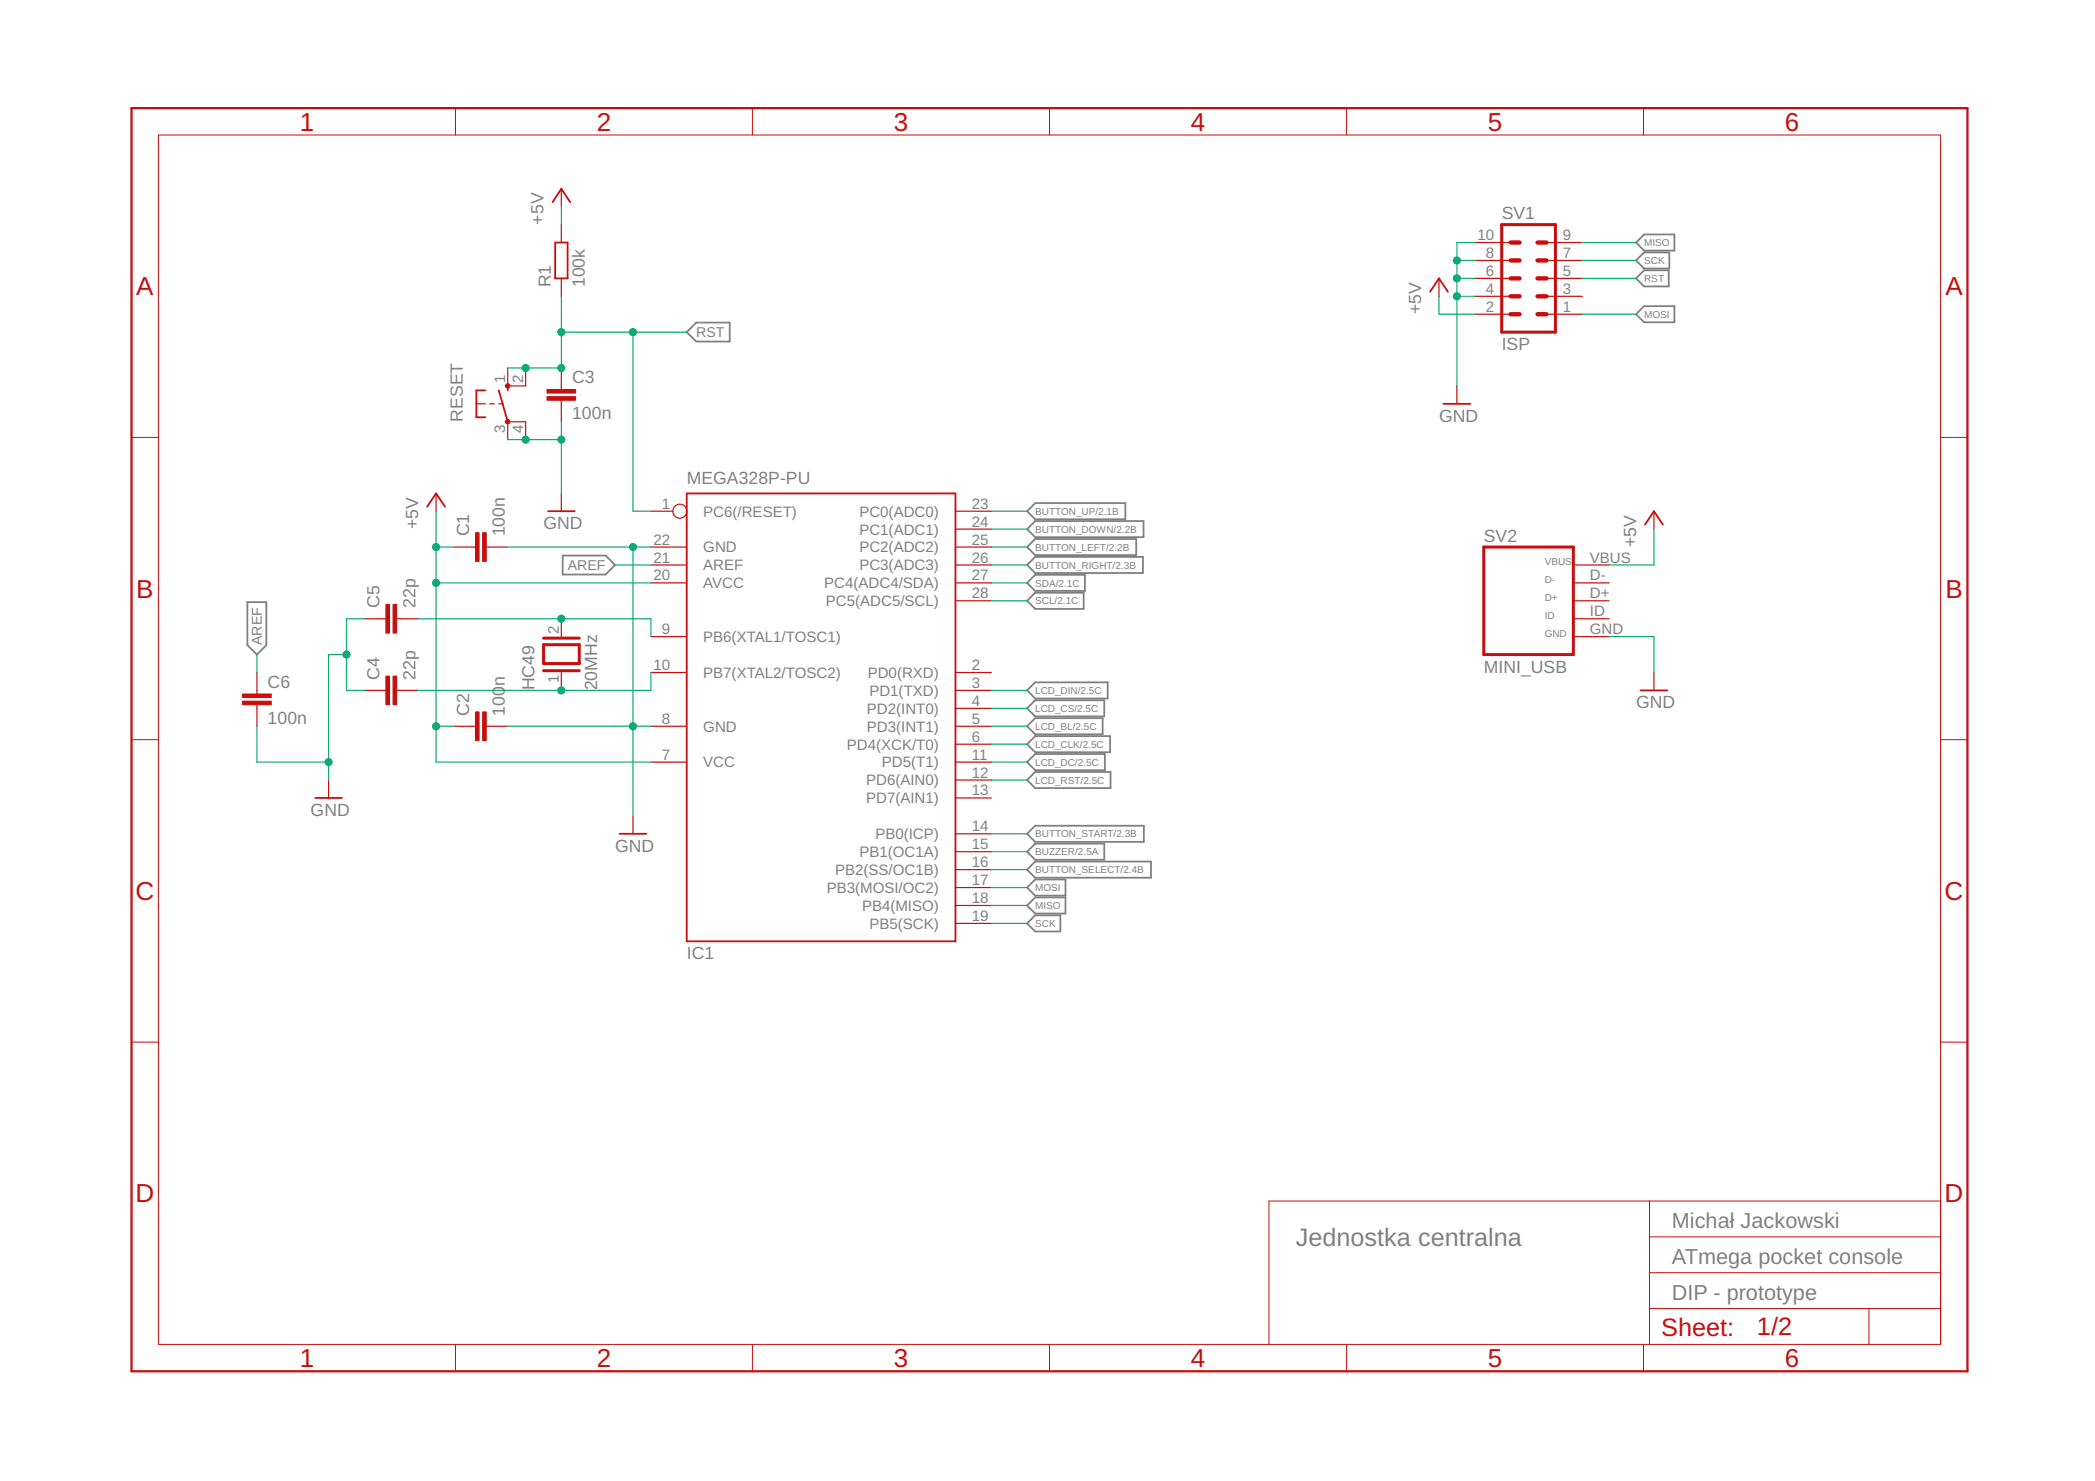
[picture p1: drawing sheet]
<svg xmlns="http://www.w3.org/2000/svg" width="297mm" height="210mm" viewBox="0 0 297 210" stroke-linecap="round" stroke-linejoin="round" font-family="sans-serif">
<g fill="none" stroke="#808080" stroke-width=".25">
<path d="M232 34.4l1.1-1.2h4.3v2.3h-4.3zM232 36.9l1.1-1.1h3.6v2.3h-3.6zM232 39.5l1.1-1.2h3.5v2.3h-3.5zM97.4 47.1l1.3-1.4h4.8v2.7h-4.8zM232 44.5l1.1-1.1h4.3v2.3h-4.3zM79.8 78.7h6.1l1.3 1.4-1.3 1.3h-6.1zM146.8 71.3h12.8v2.3h-12.8l-1.2-1.1zM146.8 73.9h15.3v2.2h-15.3l-1.2-1.1zM146.8 76.4h14.3v2.3h-14.3l-1.2-1.2zM146.8 78.9h15.3v2.3h-15.3l-1.2-1.1zM35.1 85.3h2.7v6.1l-1.4 1.4-1.3-1.4zM145.6 97.9l1.2-1.2h10.3v2.3h-10.3z"/>
<path d="M146.8 81.5h7v2.3h-7l-1.2-1.2zM146.8 84h6.8v2.3h-6.8l-1.2-1.1zM145.6 100.4l1.2-1.1h9.8v2.2h-9.8zM145.6 102.9l1.2-1.1h9.5v2.3h-9.5zM145.6 105.5l1.2-1.2h10.6v2.3h-10.6zM145.6 108l1.2-1.1h9.9v2.3h-9.9zM145.6 110.6l1.2-1.2h10.7v2.3h-10.7zM145.6 118.2l1.2-1.2h15.4v2.3h-15.4zM145.6 128.3l1.2-1.1h4.3v2.3h-4.3zM145.6 125.8l1.2-1.1h4.3v2.2h-4.3zM145.6 130.9l1.2-1.2h3.5v2.3h-3.5zM145.6 120.7l1.2-1.1h9.8v2.3h-9.8z"/>
<path d="M145.6 123.3l1.2-1.2h16.4v2.3h-16.4z"/>
</g>
<g fill="none" stroke="#c90d0c" stroke-width=".14">
<path d="M22.5 19.1h252.6v171.4h-252.6zM64.6 15.3v3.8M106.7 15.3v3.8M148.8 15.3v3.8M190.9 15.3v3.8M233 15.3v3.8M18.6 62h3.9M275.1 62h3.9M18.6 104.8h3.9M275.1 104.8h3.9M18.6 147.7h3.9M275.1 147.7h3.9"/>
<path d="M233.9 170.2v20.3M233.9 175.3h41.2M275.1 170.2h-95.2v20.3M64.6 190.5v3.9M106.7 190.5v3.9M148.8 190.5v3.9M190.9 190.5v3.9M233 190.5v3.9M233.9 185.5h41.2M233.9 180.4h41.2M265 185.5v5"/>
</g>
<path d="M18.6 15.3h260.4v179.1h-260.4z" fill="none" stroke="#c90d0c" stroke-width=".32"/>
<g fill="none" stroke="#c90d0c" stroke-width=".25">
<path d="M78.3 28.7l1.3-1.9 1.3 1.9M78.7 34.4h1.8v5.1h-1.8zM68.8 55.3h-1.3v3.8h1.3M70.7 55.3l1.3 4.5M72 54.7v.6M202.8 41.4l1.2-1.9 1.3 1.9M204.7 57.2h3.8M60.6 71.8l1.2-1.9 1.3 1.9M77.7 72.5h3.8M97.4 69.9h38.1v63.5h-38.1zM233.2 74.4l1.3-1.9 1.3 1.9M232.6 97.9h3.8"/>
<path d="M44.7 113.1h3.8M87.8 118.2h3.9"/>
</g>
<g fill="none" stroke="#c90d0c" stroke-width=".17">
<path d="M79.6 26.8v2.5M79.6 31.8v2.6M79.6 39.5v2.5M204 39.5v2.5M209.1 39.5h5.1M209.1 36.9h5.1M209.1 34.4h5.1M219.3 39.5h5M219.3 36.9h5M219.3 34.4h5M67.5 57.2h1.3M69.4 57.2h.7"/>
<path d="M70.7 57.2h.7M72 52.2v2.5h2.5v-2.5M79.6 52.2v3M79.6 56.7v3.1M206.6 54.7v2.5M209.1 44.5h5.1M209.1 42h5.1M219.3 44.5h5M219.3 42h5M61.8 69.9v2.6M64.4 77.5h3M68.9 77.5h3.1"/>
<path d="M72 62.3v-2.5h2.5v2.5M79.6 69.9v2.6M92.3 77.5h5.1M92.3 72.5h3.1M135.5 77.5h5M135.5 75h5M135.5 72.5h5M234.5 72.5v2.5M36.4 95.3v3.1M36.4 99.9v3M51.7 97.9h3M51.7 87.7h3"/>
<path d="M56.2 97.9h3.1M56.2 87.7h3.1M79.6 87.7v2.5M79.6 95.3v2.6M92.3 95.3h5.1M92.3 90.2h5.1M92.3 80.1h5.1M92.3 82.6h5.1M135.5 95.3h5M135.5 80.1h5M135.5 82.6h5M135.5 97.9h5"/>
<path d="M135.5 85.2h5M223.1 90.2h5.1M223.1 80.1h5.1M223.1 82.6h5.1M223.1 85.2h5.1M223.1 87.7h5.1M234.5 95.3v2.6M46.6 110.6v2.5M64.4 102.9h3M68.9 102.9h3.1M89.7 115.6v2.6M92.3 102.9h5.1"/>
<path d="M92.3 108h5.1M135.5 102.9h5M135.5 108h5M135.5 118.2h5M135.5 113.1h5M135.5 110.6h5M135.5 105.5h5M135.5 100.4h5M135.5 130.9h5M135.5 128.3h5M135.5 125.8h5M135.5 123.3h5"/>
<path d="M135.5 120.7h5"/>
<circle cx="96.4" cy="72.5" r=".99"/>
</g>
<path d="M212.9 31.8h7.6v15.3h-7.6zM210.4 77.5h12.7v15.3h-12.7zM77.1 91.4h5v2.6h-5zM77.1 90.4h5M77.1 95.1h5" fill="none" stroke="#c90d0c" stroke-width=".42"/>
<path d="M214.2 34.4h1.3M214.2 36.9h1.3M214.2 39.5h1.3M218 34.4h1.3M218 36.9h1.3M218 39.5h1.3M214.2 42h1.3M214.2 44.5h1.3M218 42h1.3M218 44.5h1.3" fill="none" stroke="#c90d0c" stroke-width=".61"/>
<g fill="#c90d0c" stroke="#c90d0c" stroke-width=".14">
<path d="M68.4 75.5h.5v4.1h-.5z"/>
<path d="M67.4 75.5h.5v4.1h-.5z"/>
<path d="M68.4 100.9h.5v4.1h-.5z"/>
<path d="M67.4 100.9h.5v4.1h-.5z"/>
<path d="M77.6 56.2h4v.5h-4z"/>
<path d="M77.6 55.2h4v.5h-4z"/>
<path d="M55.7 95.8h.5v4.1h-.5z"/>
<path d="M54.7 95.8h.5v4.1h-.5z"/>
<path d="M55.7 85.7h.5v4h-.5z"/>
<path d="M54.7 85.7h.5v4h-.5z"/>
<path d="M34.4 99.4h4.1v.5h-4.1z"/>
<path d="M34.4 98.4h4.1v.5h-4.1z"/>
</g>
<g fill="#c90d0c" stroke="#c90d0c" stroke-width=".14">
<circle cx="72" cy="59.8" r=".33"/>
<circle cx="72" cy="54.7" r=".33"/>
</g>
<g fill="none" stroke="#0dab76" stroke-width=".17">
<path d="M79.6 29.3v2.5M206.6 36.9h2.5M206.6 39.5h2.5M209.1 34.4h-2.5v20.3M224.3 34.4h7.7M224.3 36.9h7.7M224.3 39.5h7.7M79.6 47.1h17.8M79.6 42v10.2h-7.6M79.6 59.8v10.1M89.7 47.1v25.4h2.6M204 42v2.5h5.1"/>
<path d="M206.6 42h2.5M224.3 44.5h7.7M61.8 72.5v35.5h30.5M61.8 77.5h2.6M72 77.5h20.3M72 62.3h7.6M89.7 77.5v38.1M140.5 72.5h5.1M140.5 77.5h5.1M140.5 75h5.1M234.5 75v5.1h-6.3M36.4 92.8v2.5"/>
<path d="M49.1 92.8h-2.5v17.8M51.7 87.7h-2.6v10.2h2.6M59.3 87.7h33v2.5M61.8 82.6h30.5M87.2 80.1h5.1M92.3 95.3v2.6h-33M140.5 80.1h5.1M140.5 97.9h5.1M140.5 82.6h5.1M140.5 85.2h5.1M228.2 90.2h6.3v5.1M36.4 102.9v5.1h10.2"/>
<path d="M61.8 102.9h2.6M72 102.9h20.3M140.5 102.9h5.1M140.5 108h5.1M140.5 100.4h5.1M140.5 105.5h5.1M140.5 110.6h5.1M140.5 118.2h5.1M140.5 128.3h5.1M140.5 130.9h5.1M140.5 125.8h5.1M140.5 120.7h5.1"/>
<path d="M140.5 123.3h5.1"/>
</g>
<g fill="#0dab76" stroke="#0dab76" stroke-width=".14">
<circle cx="79.6" cy="47.1" r=".51"/>
<circle cx="89.7" cy="47.1" r=".51"/>
<circle cx="79.6" cy="52.2" r=".51"/>
<circle cx="74.5" cy="52.2" r=".51"/>
<circle cx="79.6" cy="87.7" r=".51"/>
<circle cx="79.6" cy="97.9" r=".51"/>
<circle cx="61.8" cy="82.6" r=".51"/>
<circle cx="61.8" cy="77.5" r=".51"/>
<circle cx="61.8" cy="102.9" r=".51"/>
<circle cx="74.5" cy="62.3" r=".51"/>
<circle cx="79.6" cy="62.3" r=".51"/>
<circle cx="49.1" cy="92.8" r=".51"/>
<circle cx="46.6" cy="108" r=".51"/>
<circle cx="206.6" cy="36.9" r=".51"/>
<circle cx="206.6" cy="39.5" r=".51"/>
<circle cx="206.6" cy="42" r=".51"/>
<circle cx="89.7" cy="77.5" r=".51"/>
<circle cx="89.7" cy="102.9" r=".51"/>
</g>
<g font-size="3.7" fill="#c90d0c">
<text x="42.5" y="18.5">1</text>
<text x="84.6" y="18.5">2</text>
<text x="126.7" y="18.5">3</text>
<text x="168.8" y="18.5">4</text>
<text x="211" y="18.5">5</text>
<text x="253.1" y="18.5">6</text>
<text x="19.3" y="41.9">A</text>
<text x="275.8" y="41.9">A</text>
<text x="19.3" y="84.7">B</text>
<text x="275.8" y="84.7">B</text>
<text x="19.2" y="127.6">C</text>
<text x="275.7" y="127.6">C</text>
<text x="19.2" y="170.4">D</text>
<text x="275.7" y="170.4">D</text>
<text x="42.5" y="193.7">1</text>
<text x="84.6" y="193.7">2</text>
<text x="126.7" y="193.7">3</text>
<text x="168.8" y="193.7">4</text>
<text x="211" y="193.7">5</text>
<text x="253.1" y="193.7">6</text>
</g>
<text font-size="3.6" fill="#808080" x="183.7" y="176.6">Jednostka centralna</text>
<g font-size="3.6" fill="#c90d0c">
<text x="235.5" y="189.4">Sheet:</text>
<text x="249.1" y="189.3">1/2</text>
</g>
<g font-size="3.1" fill="#808080">
<text x="237" y="174">Michał Jackowski</text>
<text x="237" y="179.1">ATmega pocket console</text>
<text x="237" y="184.2">DIP - prototype</text>
</g>
<g font-size="2.5" fill="#808080">
<text x="77.1" y="31.8" transform="rotate(-90 77.1 31.8)">+5V</text>
<text x="212.9" y="31.1">SV1</text>
<text x="78.1" y="40.7" transform="rotate(-90 78.1 40.7)">R1</text>
<text x="82.9" y="40.7" transform="rotate(-90 82.9 40.7)">100k</text>
<text x="201.5" y="44.5" transform="rotate(-90 201.5 44.5)">+5V</text>
<text x="212.9" y="49.6">ISP</text>
<text x="65.6" y="59.8" transform="rotate(-90 65.6 59.8)">RESET</text>
<text x="81.1" y="59.4">100n</text>
<text x="81.1" y="54.3">C3</text>
<text x="204" y="59.8">GND</text>
<text x="97.4" y="68.7">MEGA328P-PU</text>
<text x="59.3" y="75" transform="rotate(-90 59.3 75)">+5V</text>
<text x="66.5" y="76" transform="rotate(-90 66.5 76)">C1</text>
<text x="71.6" y="76" transform="rotate(-90 71.6 76)">100n</text>
<text x="77.1" y="75">GND</text>
<text x="210.4" y="76.8">SV2</text>
<text x="232" y="77.5" transform="rotate(-90 232 77.5)">+5V</text>
<text x="53.8" y="86.2" transform="rotate(-90 53.8 86.2)">C5</text>
<text x="58.9" y="86.2" transform="rotate(-90 58.9 86.2)">22p</text>
<text x="210.4" y="95.3">MINI_USB</text>
<text x="37.9" y="97.5">C6</text>
<text x="53.8" y="96.3" transform="rotate(-90 53.8 96.3)">C4</text>
<text x="58.9" y="96.3" transform="rotate(-90 58.9 96.3)">22p</text>
<text x="66.5" y="101.4" transform="rotate(-90 66.5 101.4)">C2</text>
<text x="71.6" y="101.4" transform="rotate(-90 71.6 101.4)">100</text>
<text x="71.6" y="97.2" transform="rotate(-90 71.6 97.2)">n</text>
<text x="75.8" y="97.9" transform="rotate(-90 75.8 97.9)">HC49</text>
<text x="84.7" y="97.9" transform="rotate(-90 84.7 97.9)">20MHz</text>
<text x="232" y="100.4">GND</text>
<text x="37.9" y="102.6">100n</text>
<text x="44" y="115.6">GND</text>
<text x="87.2" y="120.7">GND</text>
<text x="97.4" y="135.9">IC1</text>
</g>
<g font-size="2.1" fill="#808080">
<text x="209.5" y="34">10</text>
<text x="221.6" y="34">9</text>
<text x="210.7" y="41.6">4</text>
<text x="210.7" y="39.1">6</text>
<text x="210.7" y="36.6">8</text>
<text x="221.6" y="41.6">3</text>
<text x="221.6" y="39.1">5</text>
<text x="221.6" y="36.6">7</text>
<text x="210.7" y="44.2">2</text>
<text x="221.6" y="44.2">1</text>
<text x="71.6" y="54.3" transform="rotate(-90 71.6 54.3)">1</text>
<text x="74.2" y="54.3" transform="rotate(-90 74.2 54.3)">2</text>
<text x="71.6" y="61.3" transform="rotate(-90 71.6 61.3)">3</text>
<text x="74.2" y="61.3" transform="rotate(-90 74.2 61.3)">4</text>
<text x="92.7" y="77.2">22</text>
<text x="93.9" y="72.1">1</text>
<text x="99.7" y="73.2">PC6(/RESET)</text>
<text x="121.8" y="75.8">PC1(ADC1)</text>
<text x="121.8" y="73.2">PC0(ADC0)</text>
<text x="137.8" y="77.2">25</text>
<text x="137.8" y="74.6">24</text>
<text x="137.8" y="72.1">23</text>
<text x="92.7" y="79.7">21</text>
<text x="92.7" y="82.3">20</text>
<text x="99.7" y="78.3">GND</text>
<text x="99.7" y="80.8">AREF</text>
<text x="99.7" y="83.4">AVCC</text>
<text x="116.9" y="83.4">PC4(ADC4/SDA)</text>
<text x="121.8" y="80.8">PC3(ADC3)</text>
<text x="121.8" y="78.3">PC2(ADC2)</text>
<text x="137.8" y="82.3">27</text>
<text x="137.8" y="79.7">26</text>
<text x="225.4" y="82.3">D-</text>
<text x="225.4" y="79.7">VBUS</text>
<text x="79.2" y="89.9" transform="rotate(-90 79.2 89.9)">2</text>
<text x="93.9" y="89.9">9</text>
<text x="117.1" y="85.9">PC5(ADC5/SCL)</text>
<text x="137.8" y="84.8">28</text>
<text x="225.4" y="89.9">GND</text>
<text x="225.4" y="87.3">ID</text>
<text x="225.4" y="84.8">D+</text>
<text x="92.7" y="95">10</text>
<text x="99.7" y="91">PB6(XTAL1/TOSC1)</text>
<text x="137.8" y="95">2</text>
<text x="79.2" y="96.9" transform="rotate(-90 79.2 96.9)">1</text>
<text x="99.7" y="96.1">PB7(XTAL2/TOSC2)</text>
<text x="122.9" y="101.2">PD2(INT0)</text>
<text x="123" y="96.1">PD0(RXD)</text>
<text x="123.3" y="98.6">PD1(TXD)</text>
<text x="137.8" y="100">4</text>
<text x="137.8" y="97.5">3</text>
<text x="93.9" y="102.6">8</text>
<text x="93.9" y="107.7">7</text>
<text x="99.7" y="103.7">GND</text>
<text x="120.1" y="106.2">PD4(XCK/T0)</text>
<text x="122.9" y="103.7">PD3(INT1)</text>
<text x="137.8" y="107.7">11</text>
<text x="137.8" y="105.1">6</text>
<text x="137.8" y="102.6">5</text>
<text x="99.7" y="108.8">VCC</text>
<text x="122.8" y="113.9">PD7(AIN1)</text>
<text x="122.8" y="111.3">PD6(AIN0)</text>
<text x="125" y="108.8">PD5(T1)</text>
<text x="137.8" y="112.7">13</text>
<text x="137.8" y="110.2">12</text>
<text x="124.1" y="118.9">PB0(ICP)</text>
<text x="137.8" y="117.8">14</text>
<text x="118.4" y="124">PB2(SS/OC1B)</text>
<text x="121.8" y="121.5">PB1(OC1A)</text>
<text x="137.8" y="125.4">17</text>
<text x="137.8" y="122.9">16</text>
<text x="137.8" y="120.4">15</text>
<text x="117.2" y="126.6">PB3(MOSI/OC2)</text>
<text x="122.2" y="129.1">PB4(MISO)</text>
<text x="123.3" y="131.6">PB5(SCK)</text>
<text x="137.8" y="130.5">19</text>
<text x="137.8" y="128">18</text>
</g>
<g font-size="2" fill="#808080">
<text x="98.7" y="47.8">RST</text>
<text x="80.5" y="80.8">AREF</text>
<text x="37.1" y="91.4" transform="rotate(-90 37.1 91.4)">AREF</text>
</g>
<g font-size="1.4" fill="#808080">
<text x="233.1" y="34.9">MISO</text>
<text x="233.1" y="37.4">SCK</text>
<text x="233.1" y="40">RST</text>
<text x="233.1" y="45">MOSI</text>
<text x="146.8" y="73">BUTTON_UP/2.1B</text>
<text x="146.8" y="75.5">BUTTON_DOWN/2.2B</text>
<text x="146.8" y="83.1">SDA/2.1C</text>
<text x="146.8" y="78.1">BUTTON_LEFT/2.2B</text>
<text x="146.8" y="80.6">BUTTON_RIGHT/2.3B</text>
<text x="219" y="80.1">VBUS</text>
<text x="219" y="82.6">D-</text>
<text x="146.8" y="85.7">SCL/2.1C</text>
<text x="219" y="85.2">D+</text>
<text x="219" y="87.7">ID</text>
<text x="219" y="90.2">GND</text>
<text x="146.8" y="98.4">LCD_DIN/2.5C</text>
<text x="146.8" y="100.9">LCD_CS/2.5C</text>
<text x="146.8" y="103.4">LCD_BL/2.5C</text>
<text x="146.8" y="106">LCD_CLK/2.5C</text>
<text x="146.8" y="108.5">LCD_DC/2.5C</text>
<text x="146.8" y="111.1">LCD_RST/2.5C</text>
<text x="146.8" y="118.7">BUTTON_START/2.3B</text>
<text x="146.8" y="121.2">BUZZER/2.5A</text>
<text x="146.8" y="123.8">BUTTON_SELECT/2.4B</text>
<text x="146.8" y="128.8">MISO</text>
<text x="146.8" y="131.4">SCK</text>
<text x="146.8" y="126.3">MOSI</text>
</g>
</svg>
